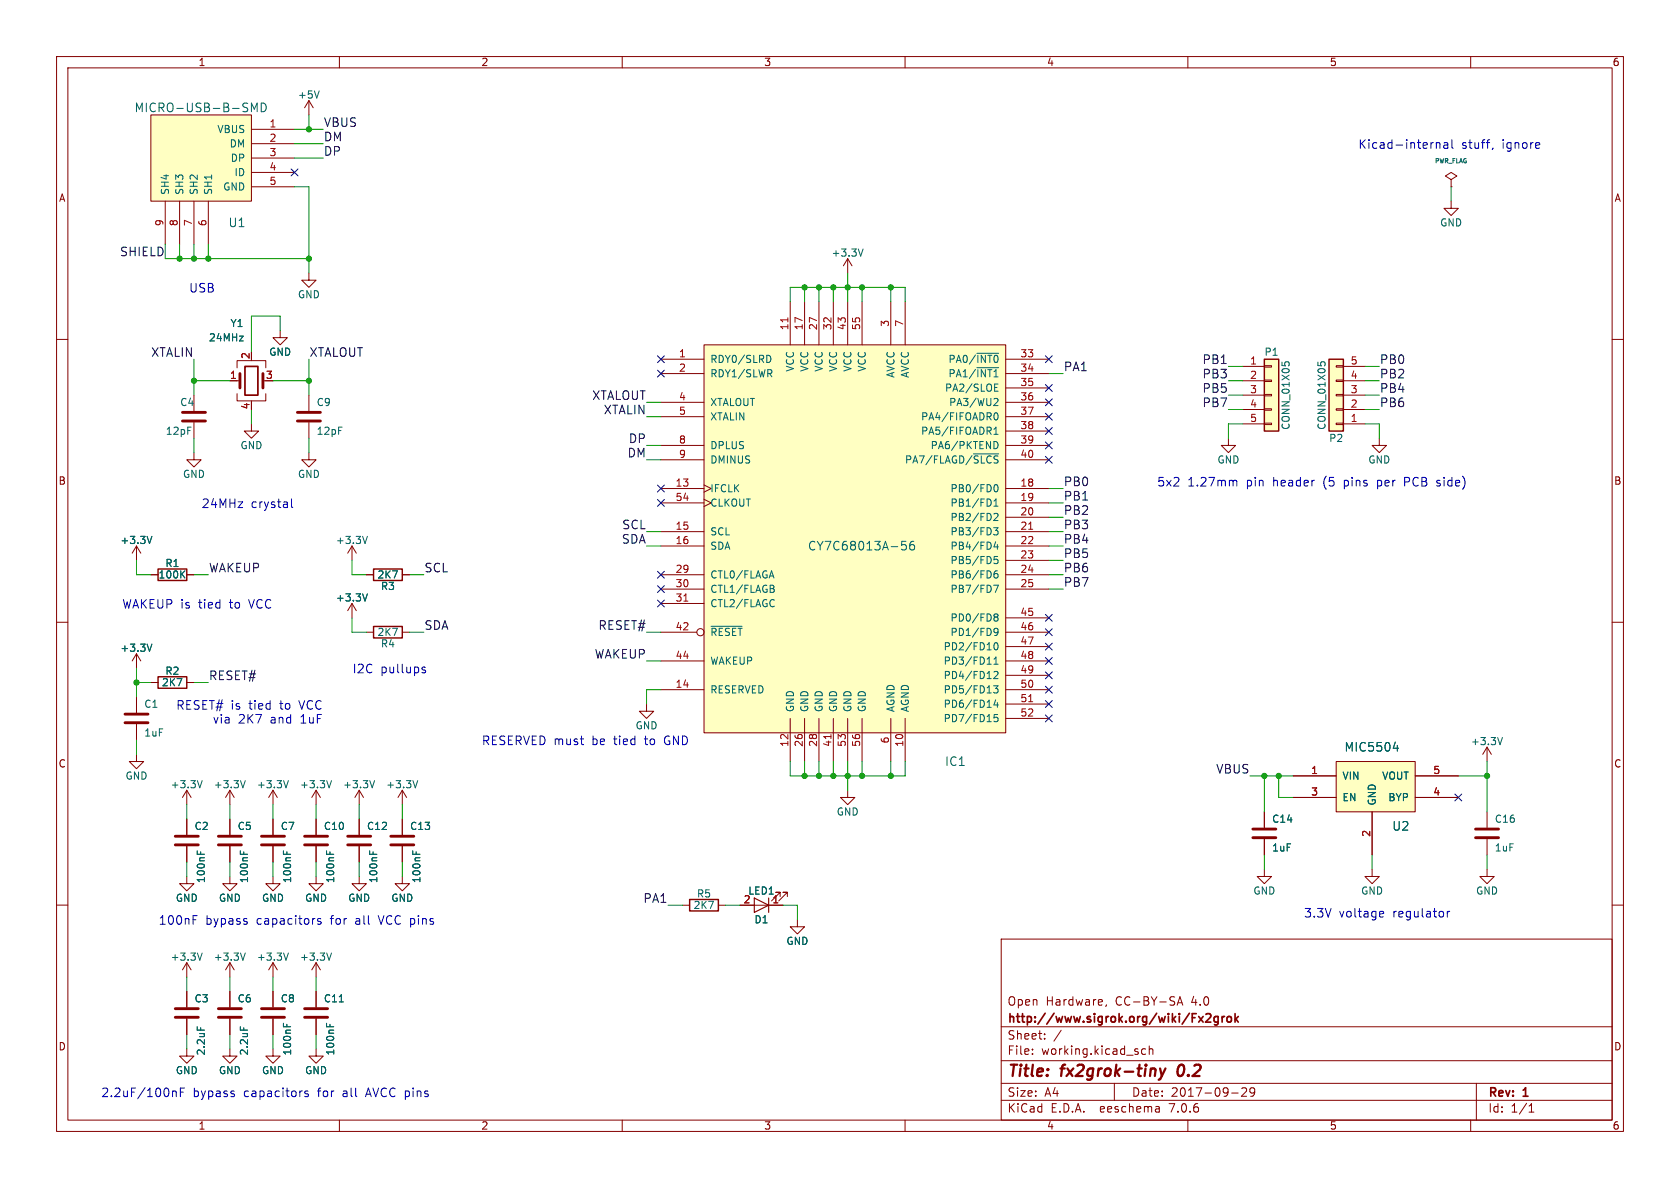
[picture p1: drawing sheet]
<svg xmlns="http://www.w3.org/2000/svg" width="297mm" height="210mm" viewBox="0 0 297 210" stroke-linecap="round" stroke-linejoin="round" font-family="sans-serif">
<g fill="none" stroke="#840000" stroke-width=".18">
<path d="M10 10h277v190h-277zM12 12h273v186h-273zM54.6 17.8l-.8 1.3M54.6 17.8v2.5M54.6 17.8l.8 1.3M60 10v2M110 10v2M160 10v2M210 10v2M260 10v2M26.7 20.3h17.7v15.3h-17.7zM29.2 35.6v7.6"/>
<path d="M31.7 35.6v7.6M34.3 35.6v7.6M36.8 35.6v7.6M44.4 22.9h7.7M44.4 25.4h7.7M44.4 27.9h7.7M44.4 30.5h7.7M44.4 33h7.7M256.5 31.8l1.1-.7-1.1-.6-1 .6 1 .7v1.2M256.5 33h.1M256.5 35.6v1.2h1.3l-1.3 1.3-1.2-1.3h1.2M10 60h2"/>
<path d="M49.5 58.4v1.3h1.3l-1.3 1.3-1.2-1.3h1.2M54.6 48.3v1.2h1.3l-1.3 1.3-1.3-1.3h1.3M139.7 53.3v7.7M142.2 53.3v7.7M144.8 53.3v7.7M147.3 53.3v7.7M149.9 45.7v2.6M149.9 53.3v7.7M149.9 45.7l-.8 1.3M149.9 45.7l.7 1.3M152.4 53.3v7.7M157.5 53.3v7.7"/>
<path d="M160 53.3v7.7M285 60h2M34.3 69.9v2.7M34.3 74.7v2.8M40.6 67.3h1.8M41.9 69.6v1.3h5.1v-1.3M41.9 65v-1.2h5.1v1.2M44.4 74.9v1.3h1.3l-1.3 1.3-1.2-1.3h1.2M44.4 70.9v.2M54.6 69.9v2.7M54.6 74.7v2.8M116.8 63.5h7.7"/>
<path d="M116.8 66h7.7M116.8 71.1h7.7M116.8 73.7h7.7M116.8 78.7h7.7M124.5 61h53.3v68.5h-53.3zM177.8 63.5h7.6M177.8 66h7.6M177.8 68.6h7.6M177.8 71.1h7.6M177.8 73.7h7.6M177.8 76.2h7.6M177.8 78.7h7.6"/>
<path d="M217.2 77.5v1.2h1.2l-1.2 1.3-1.3-1.3h1.3M219.7 74.9h3.8M219.7 72.4h3.8M219.7 69.9h3.8M219.7 67.3h3.8M219.7 64.8h3.8M223.5 74.8h1.3v.3h-1.3zM223.5 72.3h1.3v.2h-1.3zM223.5 69.7h1.3v.3h-1.3zM223.5 67.2h1.3v.2h-1.3zM223.5 64.6h1.3v.3h-1.3zM236.2 64.6h1.3v.3h-1.3z"/>
<path d="M236.2 67.2h1.3v.2h-1.3zM236.2 69.7h1.3v.3h-1.3zM236.2 72.3h1.3v.2h-1.3zM236.2 74.8h1.3v.3h-1.3zM237.5 74.9h3.8M237.5 72.4h3.8M237.5 69.9h3.8M237.5 67.3h3.8M237.5 64.8h3.8M243.8 77.5v1.2h1.3l-1.3 1.3-1.2-1.3h1.2M24.1 96.5l-.7 1.3M24.1 96.5v2.6"/>
<path d="M24.1 96.5l.8 1.3M34.3 80v1.3h1.3l-1.3 1.3-1.3-1.3h1.3M54.6 80v1.3h1.3l-1.3 1.3-1.3-1.3h1.3M62.2 96.5l-.7 1.3M62.2 96.5v2.6M62.2 96.5l.8 1.3M116.8 86.4h7.7M116.8 94h7.7M116.8 96.5h7.7M116.8 88.9h7.7M116.8 81.3h7.7M124.5 85.7l1.2 .7-1.2 .6"/>
<path d="M124.5 88.3l1.2 .6-1.2 .6M177.8 86.4h7.6M177.8 94h7.6M177.8 96.5h7.6M177.8 88.9h7.6M177.8 91.4h7.6M177.8 99.1h7.6M177.8 81.3h7.6M10 110h2M24.1 115.6v2.5M24.1 115.6l-.7 1.2M24.1 115.6l.8 1.2"/>
<path d="M26.7 101.6h1.2M33 101.6h1.3M62.2 106.7v2.5M62.2 106.7l-.7 1.3M62.2 106.7l.8 1.3M64.8 101.6h1.2M64.8 111.8h1.2M71.1 101.6h1.3M71.1 111.8h1.3M116.8 101.6h7.7M116.8 104.1h7.7M116.8 106.7h7.7"/>
<path d="M116.8 111.8h6.4M116.8 116.8h7.7M177.8 101.6h7.6M177.8 104.1h7.6M177.8 111.8h7.6M177.8 116.8h7.6M177.8 109.2h7.6M177.8 114.3h7.6M177.8 119.4h7.6M285 110h2M24.1 133.4v1.2h1.3l-1.3 1.3-1.2-1.3h1.2M24.1 123.2v2.8"/>
<path d="M24.1 128v2.8M26.7 120.7h1.2M33 120.7h1.3M33 139.7l-.7 1.3M33 139.7v2.5M33 139.7l.8 1.3M40.6 139.7l-.7 1.3M40.6 139.7v2.5M40.6 139.7l.8 1.3M48.3 139.7l-.8 1.3M48.3 139.7v2.5M48.3 139.7l.7 1.3"/>
<path d="M55.9 139.7l-.8 1.3M55.9 139.7v2.5M55.9 139.7l.7 1.3M63.5 139.7v2.5M63.5 139.7l-.8 1.3M63.5 139.7l.8 1.3M71.1 139.7l-.7 1.3M71.1 139.7v2.5M71.1 139.7l.8 1.3M114.3 124.5v1.2h1.3l-1.3 1.3-1.3-1.3h1.3M116.8 121.9h7.7M139.7 127v7.6"/>
<path d="M142.2 127v7.6M144.8 127v7.6M147.3 127v7.6M149.9 139.7v1.3h1.2l-1.2 1.2-1.3-1.2h1.3M149.9 127v7.6M152.4 127v7.6M157.5 127v7.6M160 127v7.6M177.8 121.9h7.6M177.8 124.5h7.6M177.8 127h7.6M228.6 137.2h7.6"/>
<path d="M236.2 134.6h14v8.9h-14zM250.2 137.2h7.6M262.9 132.1v2.5M262.9 132.1l-.8 1.3M262.9 132.1l.8 1.3M10 160h2M33 154.9v1.3h1.3l-1.3 1.3-1.3-1.3h1.3M33 144.8v2.8M33 149.6v2.8M40.6 154.9v1.3h1.3l-1.3 1.3-1.2-1.3h1.2M40.6 144.8v2.8M40.6 149.6v2.8"/>
<path d="M48.3 154.9v1.3h1.2l-1.2 1.3-1.3-1.3h1.3M48.3 144.8v2.8M48.3 149.6v2.8M55.9 154.9v1.3h1.2l-1.2 1.3-1.3-1.3h1.3M55.9 144.8v2.8M55.9 149.6v2.8M63.5 154.9v1.3h1.3l-1.3 1.3-1.3-1.3h1.3M63.5 144.8v2.8M63.5 149.6v2.8M71.1 154.9v1.3h1.3l-1.3 1.3-1.3-1.3h1.3M71.1 144.8v2.8M71.1 149.6v2.8"/>
<path d="M137.9 158.5v-.8h-.7h.7l-1.5 1.6M139.2 158.5v-.8h-.8h.8l-1.5 1.6M223.5 153.7v1.2h1.3l-1.3 1.3-1.3-1.3h1.3M223.5 143.5v2.8M223.5 148.3v2.8M228.6 141h7.6M242.6 153.7v1.2h1.2l-1.2 1.3-1.3-1.3h1.3M242.6 143.5v7.6M250.2 141h7.6M262.9 153.7v1.2h1.3l-1.3 1.3-1.3-1.3h1.3M262.9 143.5v2.8M262.9 148.3v2.8"/>
<path d="M285 160h2M33 170.2v2.5M33 175.3v2.8M33 170.2l-.7 1.3M33 170.2l.8 1.3M40.6 170.2v2.5M40.6 175.3v2.8M40.6 170.2l-.7 1.3M40.6 170.2l.8 1.3M48.3 170.2v2.5M48.3 175.3v2.8M48.3 170.2l-.8 1.3"/>
<path d="M48.3 170.2l.7 1.3M55.9 170.2v2.5M55.9 175.3v2.8M55.9 170.2l-.8 1.3M55.9 170.2l.7 1.3M120.6 160h1.3M127 160h1.3M130.8 160h7.6M141 162.6v1.2h1.2l-1.2 1.3-1.3-1.3h1.3M177 166h108v32h-108zM195.6 177.6l-.1 .3M208.1 177.7l.5-1.5 .5 1.5"/>
<path d="M208.2 177.3h.8M33 185.4v1.3h1.3l-1.3 1.3-1.3-1.3h1.3M33 180.1v2.8M40.6 185.4v1.3h1.3l-1.3 1.3-1.2-1.3h1.2M40.6 180.1v2.8M48.3 185.4v1.3h1.2l-1.2 1.3-1.3-1.3h1.3M48.3 180.1v2.8M55.9 185.4v1.3h1.2l-1.2 1.3-1.3-1.3h1.3M55.9 180.1v2.8M60 198v2M110 198v2M160 198v2"/>
<path d="M177 194.5h108M177 191.5h108M177 187.5h108M177 181.5h108M182.5 186.3v.1M182.5 185.5v.1M184.7 183.6v.1M184.7 182.8v.1M187.6 182.1l-1.3 2M197 191.5v3M202.5 185.5l-.4-.1-.3 .3v.4l.2 .2h.5M203.2 185.5l.2-.1 .3 .1 .1 .9"/>
<path d="M203.2 184.9v1.5M204.9 195.7l.1 .9M205 196.5l-.2 .1M205 196h-.2M210 198v2M217.7 193.2h1.2M219.5 192.4l.6-.1 .2 .1 .1 .3-.9 1.1h.9M221.8 192.9l-.3 .3h-.3l-.2-.3 .1-.5 .4-.1 .2 .1a.99 .99 0 0 1-.3 1.4h-.3M260 198v2M261 191.5v6.5M270.3 196.6h.9M270.3 195.5l.4-.4v1.5"/>
<circle cx="123.8" cy="111.8" r=".63"/>
</g>
<path d="M205.1 188.9l.3 1.3M205.4 190.2l-.3 .5-.3 .2M206 188.9l-.6 1.3M208.4 188.6a1.52 1.52 0 0 0 0 1.5" fill="none" stroke="#840000" stroke-width=".4"/>
<path d="M43.3 64.8h2.3v5.1h-2.3zM213.4 179.2l.5 .1 .2 .3-1 1.1h1M215.3 179.8l-.4-.1-.3 .3v.4l.2 .2h.5M215.3 179.7v1.2l-.2 .3-.4-.1M216.1 179.7v1M216.5 179.7l-.3 .1-.1 .2M217 179.8l.2-.1 .4 .1 .1 .6-.1 .2-.4 .1-.2-.2zM218.3 179.2v1.5M218.9 179.7l-.6 .6M218.5 180.1l.4 .6" fill="none" stroke="#840000" stroke-width=".3"/>
<g fill="#ffffc2" stroke="#ffffc2" stroke-width=".18">
<path d="M234.9 63.5h2.6v12.7h-2.6z"/>
<path d="M26.7 20.3h17.7v15.3h-17.7z"/>
<path d="M223.5 63.5h2.6v12.7h-2.6z"/>
<path d="M124.5 61h53.3v68.5h-53.3z"/>
<path d="M236.2 134.6h14v8.9h-14z"/>
</g>
<path d="M223.5 63.5h2.6v12.7h-2.6zM234.9 63.5h2.6v12.7h-2.6zM27.9 119.6h5.1v2.1h-5.1zM27.9 100.6h5.1v2h-5.1zM66 100.6h5.1v2h-5.1zM66 110.7h5.1v2.1h-5.1zM121.9 159h5.1v2h-5.1z" fill="none" stroke="#840000" stroke-width=".25"/>
<g fill="none" stroke="#006464" stroke-width=".18">
<path d="M44.4 19.7v-1.5l.6 1.1 .5-1.1v1.5M46.2 18.2a.77 .77 0 0 1 .9 .8 .77 .77 0 0 1-.9 .7zM56.4 16.1l-.4 1.2M152.6 44l-.4 1.3M135.9 62.8a.68 .68 0 0 1 .4 .6 .68 .68 0 0 1-.4 .7M136 66l.5 .6M136.3 65.4l.2 .2-.2 .4M172.7 62.5h3.9M172.7 65h3.9M175.7 78a.64 .64 0 0 1 .7 .7 .64 .64 0 0 1-.7 .6M175.7 75.9l.4-.4v1.3M175.7 76.8h.7"/>
<path d="M175.8 73.1l.2-.1a.68 .68 0 0 1 .5 .6 .68 .68 0 0 1-.5 .6l-.2-.1M175.8 68.5h.5M175.8 69.2h.6M175.8 67.9h.6M175.9 70.4l.4 .1 .1 .3-.7 .9h.7M226.6 64v.6M227.1 64.5v-.3l.3-.2 .4 .1 .1 .4M233 64v.6M233.5 64.5v-.3l.2-.2 .5 .1 .1 .4M26.9 94.8l-.5 1.3M65 94.8l-.5 1.3M159.4 95.7h.8"/>
<path d="M159.4 96.3h.5l.3 .3-.1 .5h-.7M161.5 95.7a.6 .6 0 0 0-.7 .6v.6l.2 .2 .4 .1 .2-.1 .1-.5-.2-.3h-.4l-.3 .3M172.1 80.2h4.5M175.7 93.3h.7l-.4 .5 .4 .1v.5l-.2 .2-.5-.2M175.7 90.9l.5-.2 .2 .4-.7 .9h.7M175.7 89.5h.7M175.7 88.6l.4-.4v1.3M175.9 85.7h.1a.68 .68 0 0 1 .5 .6 .68 .68 0 0 1-.5 .6 .84 .84 0 0 1-.1-1.2zM176 95.8l-.3 .9h.8M176.3 96.3v.8M176.4 98.4h-.6l-.1 .6 .2-.1h.4l.1 .2v.4l-.2 .1-.5-.1M26.9 113.9l-.5 1.2"/>
<path d="M32.1 101.5l.6 .7M32.7 100.9l-.7 .7M65 105l-.5 1.2M125.7 110.7h5.5M136.1 101.8h.6M136.4 100.9l.4 1.3M136.6 103.4l.2 .3-.2 .4 .2 .1 .1 .3-.3 .2h-.4M136.6 106l.3 .1M136.9 107.1l-.3 .2M175.7 103.4h.8l-.5 1.3M175.7 108.8l.3-.3 .3 .1 .1 .2-.2 .3M175.7 111.3l.3-.2 .4 .1a.84 .84 0 0 1-.3 1.1h-.3"/>
<path d="M175.7 118.8l.5-.1 .2 .4-.7 .9h.7M175.7 116.5l.4-.4v1.3M175.7 108.8l.3 .3M175.7 111.6l.3 .3 .3-.1 .1-.2M175.7 117.4h.7M175.9 113.7l.1-.1a.68 .68 0 0 1 .5 .6 .68 .68 0 0 1-.5 .7 .84 .84 0 0 1-.1-1.2zM176 109.1h.2M176 109.1l-.3 .2M176.2 109.1l.2 .2-.1 .4-.3 .1-.3-.2M176.3 100.9l-.3 .1a.86 .86 0 0 0 0 1.2l.4-.1v-.5l-.2-.2-.4 .1-.1 .1M35.7 138l-.4 1.3M43.4 138l-.5 1.3"/>
<path d="M51 138l-.4 1.3M58.6 138l-.4 1.3M66.2 138l-.4 1.3M73.8 138l-.4 1.3M175.7 121.2h.7l-.4 .5 .4 .1v.6l-.2 .1-.5-.1M176 123.7l-.3 .9h.8M176.3 124.2v.8M176.4 126.3h-.6l-.1 .6 .2-.1 .4 .1 .1 .1v.5l-.2 .1-.5-.1M246.3 132.3h1M247 131.8v1M265.6 130.4l-.4 1.2M34.9 150.4v.6"/>
<path d="M35.5 150.6v.4M42.5 150.4v.6M43.1 150.6v.4M50.1 150.4v.6M50.7 150.6v.4M57.7 150.4v.6M58.3 150.6v.4M65.3 150.4v.6M66 150.6v.4M73 150.4v.6M73.6 150.6v.4M35.7 168.5l-.4 1.2"/>
<path d="M43.4 168.5l-.5 1.2M51 168.5l-.4 1.2M58.6 168.5l-.4 1.2M60 177.1h.7M34.9 181.5v.6M42.5 181.5v.6M50.1 180.9v.6M50.7 181.1v.4M57.7 180.9v.6M58.3 181.1v.4"/>
</g>
<g fill="none" stroke="#840000" stroke-width=".51">
<path d="M32.3 74.4h4M32.3 72.9h4M42.4 66v2.6M46.5 66v2.6M52.6 74.4h4M52.6 72.9h4M22.1 127.8h4.1M22.1 126.2h4.1M31 149.4h4.1M31 147.8h4.1M38.6 149.4h4.1M38.6 147.8h4.1"/>
<path d="M46.2 149.4h4.1M46.2 147.8h4.1M53.8 149.4h4.1M53.8 147.8h4.1M61.5 149.4h4M61.5 147.8h4M69.1 149.4h4.1M69.1 147.8h4.1M221.5 148.1h4.1M221.5 146.6h4.1M260.9 148.1h4M260.9 146.6h4"/>
<path d="M31 179.8h4.1M31 178.3h4.1M38.6 179.8h4.1M38.6 178.3h4.1M46.2 179.8h4.1M46.2 178.3h4.1M53.8 179.8h4.1M53.8 178.3h4.1"/>
</g>
<path d="M139.3 56.2v.7M181.9 93.6h.7M120.9 106.3h.7M146.9 129.8v.8M181.9 124h.7" fill="none" stroke="#a90000" stroke-width=".18"/>
<path d="M133.3 158.8l2.6 1.2-2.6 1.3zM135.9 158.8v2.5" fill="none" stroke="#840000" stroke-width=".2"/>
<g fill="none" stroke="#0000c2" stroke-width=".18">
<path d="M253.9 25.2v1M253.9 25.4l.2-.2 .4 .1 .1 .9M255.3 25.3h.6l.1 .9M256 25.6h-.6a.3 .3 0 0 0-.2 .3 .3 .3 0 0 0 .2 .3h.6M256.7 24.7v1.3l.2 .2M263.9 26.2l-.1 .2M272.1 25.3l.1 .3-.7 .1M51.5 88.2v1.3l.3 .2M218.1 85h.5v.9M248.3 85.2h.6M248.9 84.4h-.6v1.5M254 85.8l.4 .1"/>
<path d="M254.2 84.9l-.2 .2 .2 .3M74.6 118.2l.6 .4-.2 .3h-.4M75.2 118l-.4-.1-.2 .2M34.1 162.6h.5M34.1 161.9h.8M43.6 163v.3M56.7 162.4h-.4l-.2 .2 .1 .2 .5 .2v.3h-.6M244.1 161.1l.4 .1 .1 .3-.7 .1M244.5 162l-.4 .1M255.9 161.1v1M256.3 161.1l-.3 .1-.1 .2M30.5 192.8v1.1"/>
<path d="M30.5 193l.2-.2 .4 .1 .1 1M31.9 193.1h.5M32.6 192.3h-.7v1.6M41.4 193.4v.4M54.5 192.9l-.4-.1-.2 .3v.2l.6 .1v.4h-.6"/>
</g>
<g fill="none" stroke="#009600" stroke-width=".18">
<path d="M52.1 33h2.5v15.3M52.1 27.9h5M52.1 22.9h5M52.1 25.4h5M54.6 20.3v2.6M256.5 33v2.6M29.2 45.7h25.4M31.7 43.2v2.5M34.3 43.2v2.5M36.8 43.2v2.5M49.5 58.4v-2.5h-5.1v6.3M139.7 53.3v-2.5h20.3v2.5"/>
<path d="M142.2 50.8v2.5M144.8 50.8v2.5M147.3 50.8v2.5M149.9 48.3v5M152.4 50.8v2.5M157.5 50.8v2.5M34.3 67.3h6.3M34.3 63.5v6.4M34.3 77.5v2.5M44.4 72.4v2.5M48.3 67.3h6.3M54.6 63.5v6.4"/>
<path d="M54.6 77.5v2.5M114.3 71.1h2.5M114.3 73.7h2.5M114.3 78.7h2.5M185.4 66h2.6M217.2 67.3h2.5M217.2 69.9h2.5M217.2 64.8h2.5M217.2 72.4h2.5M219.7 74.9h-2.5v2.6M241.3 67.3h2.5M241.3 69.9h2.5"/>
<path d="M241.3 64.8h2.5M241.3 72.4h2.5M241.3 74.9h2.5v2.6M24.1 99.1v2.5h2.6M62.2 99.1v2.5h2.6M114.3 96.5h2.5M114.3 94h2.5M114.3 81.3h2.5M185.4 96.5h2.6M185.4 88.9h2.6M185.4 94h2.6M185.4 91.4h2.6"/>
<path d="M185.4 99.1h2.6M185.4 86.4h2.6M24.1 118.1v5.1M34.3 101.6h2.5M62.2 109.2v2.6h2.6M72.4 101.6h2.5M72.4 111.8h2.5M114.3 111.8h2.5M114.3 116.8h2.5M185.4 101.6h2.6M185.4 104.1h2.6M24.1 130.8v2.6"/>
<path d="M24.1 120.7h2.6M34.3 120.7h2.5M116.8 121.9h-2.5v2.6M139.7 134.6v2.6h20.3v-2.6M142.2 134.6v2.6M144.8 134.6v2.6M147.3 134.6v2.6M149.9 134.6v5.1M152.4 134.6v2.6M157.5 134.6v2.6M221 137.2h7.6M223.5 137.2v6.3"/>
<path d="M226.1 137.2v3.8h2.5M257.8 137.2h5.1M262.9 134.6v8.9M33 142.2v2.6M33 152.4v2.5M40.6 142.2v2.6M40.6 152.4v2.5M48.3 142.2v2.6M48.3 152.4v2.5M55.9 142.2v2.6M55.9 152.4v2.5M63.5 142.2v2.6"/>
<path d="M63.5 152.4v2.5M71.1 142.2v2.6M71.1 152.4v2.5M223.5 151.1v2.6M242.6 151.1v2.6M262.9 151.1v2.6M33 172.7v2.6M40.6 172.7v2.6M48.3 172.7v2.6M55.9 172.7v2.6M118.1 160h2.5M128.3 160h2.5"/>
<path d="M138.4 160h2.6v2.6M33 182.9v2.5M40.6 182.9v2.5M48.3 182.9v2.5M55.9 182.9v2.5"/>
</g>
<g fill="none" stroke="#000084" stroke-width=".18">
<path d="M51.5 29.9l1.2 1.2M52.7 29.9l-1.2 1.2M116.2 62.9l1.2 1.2M116.2 65.4l1.2 1.2M117.4 62.9l-1.2 1.2M117.4 65.4l-1.2 1.2M184.8 73.1l1.2 1.2M184.8 75.6l1.2 1.2M184.8 78.1l1.2 1.2M184.8 62.9l1.2 1.2M184.8 70.5l1.2 1.2M184.8 68l1.2 1.2"/>
<path d="M186 73.1l-1.2 1.2M186 75.6l-1.2 1.2M186 78.1l-1.2 1.2M186 62.9l-1.2 1.2M186 70.5l-1.2 1.2M186 68l-1.2 1.2M116.2 85.8l1.2 1.2M116.2 88.3l1.2 1.2M117.4 85.8l-1.2 1.2M117.4 88.3l-1.2 1.2M184.8 80.7l1.2 1.2M186 80.7l-1.2 1.2"/>
<path d="M116.2 103.5l1.2 1.2M116.2 106.1l1.2 1.2M116.2 101l1.2 1.2M117.4 103.5l-1.2 1.2M117.4 106.1l-1.2 1.2M117.4 101l-1.2 1.2M184.8 111.2l1.2 1.2M184.8 113.7l1.2 1.2M184.8 116.2l1.2 1.2M184.8 118.8l1.2 1.2M184.8 108.6l1.2 1.2M186 111.2l-1.2 1.2"/>
<path d="M186 113.7l-1.2 1.2M186 116.2l-1.2 1.2M186 118.8l-1.2 1.2M186 108.6l-1.2 1.2M184.8 126.4l1.2 1.2M184.8 123.9l1.2 1.2M184.8 121.3l1.2 1.2M186 126.4l-1.2 1.2M186 123.9l-1.2 1.2M186 121.3l-1.2 1.2M257.2 140.4l1.2 1.2M258.4 140.4l-1.2 1.2"/>
</g>
<g fill="#009600" stroke="#009600" stroke-width=".18">
<circle cx="226.1" cy="137.2" r=".46"/>
<circle cx="157.5" cy="137.2" r=".46"/>
<circle cx="223.5" cy="137.2" r=".46"/>
<circle cx="262.9" cy="137.2" r=".46"/>
<circle cx="152.4" cy="137.2" r=".46"/>
<circle cx="144.8" cy="137.2" r=".46"/>
<circle cx="142.2" cy="137.2" r=".46"/>
<circle cx="147.3" cy="137.2" r=".46"/>
<circle cx="149.9" cy="137.2" r=".46"/>
<circle cx="149.9" cy="50.8" r=".46"/>
<circle cx="152.4" cy="50.8" r=".46"/>
<circle cx="157.5" cy="50.8" r=".46"/>
<circle cx="147.3" cy="50.8" r=".46"/>
<circle cx="144.8" cy="50.8" r=".46"/>
<circle cx="142.2" cy="50.8" r=".46"/>
<circle cx="54.6" cy="22.9" r=".46"/>
<circle cx="54.6" cy="67.3" r=".46"/>
<circle cx="24.1" cy="120.7" r=".46"/>
<circle cx="54.6" cy="45.7" r=".46"/>
<circle cx="36.8" cy="45.7" r=".46"/>
<circle cx="34.3" cy="45.7" r=".46"/>
<circle cx="31.7" cy="45.7" r=".46"/>
<circle cx="34.3" cy="67.3" r=".46"/>
</g>
<g font-size="2.8" fill="#840000">
<text x="178" y="190.9">Title:</text>
<text x="187.7" y="190.9">fx2grok-tiny</text>
<text x="209" y="190.9">0.2</text>
</g>
<g font-size="2.1" fill="#006464">
<text x="23.7" y="20">MICRO-USB-B-SMD</text>
<text x="40.3" y="40.4">U1</text>
<text x="142.7" y="97.5">CY7C68013A-56</text>
<text x="167" y="135.6">IC1</text>
<text x="237.6" y="133.1">MIC5504</text>
<text x="246" y="147">U2</text>
</g>
<g font-size="2.1" fill="#0f0f0f">
<text x="57.1" y="22.5">VBUS</text>
<text x="57.1" y="25.1">DM</text>
<text x="57.1" y="27.6">DP</text>
<text x="26.7" y="63.2">XTALIN</text>
<text x="54.6" y="63.2">XTALOUT</text>
<text x="188" y="65.7">PA1</text>
<text x="212.5" y="64.5">PB1</text>
<text x="243.8" y="64.5">PB0</text>
<text x="104.6" y="70.8">XTALOUT</text>
<text x="212.5" y="69.5">PB5</text>
<text x="212.5" y="67">PB3</text>
<text x="243.8" y="67">PB2</text>
<text x="243.8" y="69.5">PB4</text>
<text x="106.7" y="73.3">XTALIN</text>
<text x="212.5" y="72.1">PB7</text>
<text x="243.8" y="72.1">PB6</text>
<text x="110.9" y="81">DM</text>
<text x="111.1" y="78.4">DP</text>
<text x="188" y="88.6">PB1</text>
<text x="188" y="86">PB0</text>
<text x="109.9" y="93.7">SCL</text>
<text x="188" y="93.7">PB3</text>
<text x="188" y="91.1">PB2</text>
<text x="36.8" y="101.3">WAKEUP</text>
<text x="74.9" y="101.3">SCL</text>
<text x="109.9" y="96.2">SDA</text>
<text x="188" y="101.3">PB6</text>
<text x="188" y="98.7">PB5</text>
<text x="188" y="96.2">PB4</text>
<text x="188" y="103.8">PB7</text>
<text x="74.9" y="111.4">SDA</text>
<text x="105.7" y="111.4">RESET#</text>
<text x="105.1" y="116.5">WAKEUP</text>
<text x="36.8" y="120.3">RESET#</text>
<text x="214.9" y="136.8">VBUS</text>
<text x="113.7" y="159.7">PA1</text>
</g>
<g font-size="2.1" fill="#0000c2">
<text x="240" y="26.4">Kicad-internal</text>
<text x="258.3" y="26.4">stuff,</text>
<text x="265.6" y="26.4">ignore</text>
<text x="33.4" y="51.8">USB</text>
<text x="35.6" y="89.9">24MHz</text>
<text x="44.4" y="89.9">crystal</text>
<text x="204.5" y="86.1">5x2</text>
<text x="209.9" y="86.1">1.27mm</text>
<text x="220.4" y="86.1">pin</text>
<text x="225.2" y="86.1">header</text>
<text x="234.2" y="86.1">(5</text>
<text x="238" y="86.1">pins</text>
<text x="244" y="86.1">per</text>
<text x="248.9" y="86.1">PCB</text>
<text x="254.8" y="86.1">side)</text>
<text x="21.5" y="107.7">WAKEUP is</text>
<text x="35.2" y="107.7">tied</text>
<text x="40.8" y="107.7">to</text>
<text x="44.4" y="107.7">VCC</text>
<text x="62.2" y="119.1">I2C</text>
<text x="67.2" y="119.1">pullups</text>
<text x="31.1" y="125.6">RESET# is</text>
<text x="44.1" y="125.6">tied</text>
<text x="49.7" y="125.6">to</text>
<text x="53.3" y="125.6">VCC</text>
<text x="37.5" y="128">via</text>
<text x="42.1" y="128">2K7</text>
<text x="47.9" y="128">and</text>
<text x="53.3" y="128">1uF</text>
<text x="85.1" y="131.8">RESERVED must</text>
<text x="104.7" y="131.8">be</text>
<text x="108.7" y="131.8">tied</text>
<text x="114.3" y="131.8">to</text>
<text x="117.9" y="131.8">GND</text>
<text x="27.9" y="163.6">100nF</text>
<text x="36.3" y="163.6">bypass</text>
<text x="45.4" y="163.6">capacitors</text>
<text x="58.6" y="163.6">for</text>
<text x="63.1" y="163.6">all</text>
<text x="67.4" y="163.6">VCC pins</text>
<text x="230.5" y="162.3">3.3V</text>
<text x="236.7" y="162.3">voltage</text>
<text x="246.3" y="162.3">regulator</text>
<text x="17.8" y="194.1">2.2uF/100nF</text>
<text x="34" y="194.1">bypass</text>
<text x="43.1" y="194.1">capacitors</text>
<text x="56.3" y="194.1">for</text>
<text x="60.8" y="194.1">all</text>
<text x="65.1" y="194.1">AVCC pins</text>
</g>
<text font-size="2.1" fill="#009600" x="21.1" y="45.4">SHIELD</text>
<g font-size="2.1" fill="#840000">
<text x="178" y="178">Open</text>
<text x="184.9" y="178">Hardware,</text>
<text x="197.2" y="178">CC-BY-SA</text>
<text x="210.8" y="178">4.0</text>
<text x="178" y="184">Sheet:</text>
<text x="178" y="181.2">http://www.sigrok.org/wiki/Fx2grok</text>
<text x="178" y="186.7">File:</text>
<text x="184.1" y="186.7">working.kicad_sch</text>
<text x="178" y="196.9">KiCad</text>
<text x="178" y="194.1">Size:</text>
<text x="184.7" y="194.1">A4</text>
<text x="185.7" y="196.9">E.D.A.</text>
<text x="194.6" y="196.9">eeschema</text>
<text x="200" y="194.1">Date:</text>
<text x="207" y="196.9">7.0.6</text>
<text x="207" y="194.1">2017-09-29</text>
<text x="263" y="194.3">Rev:</text>
<text x="263" y="196.9">Id:</text>
<text x="267.1" y="196.9">1/1</text>
<text x="269.4" y="194.3">1</text>
</g>
<g font-size="1.8" fill="#840000">
<text x="35" y="11.9">1</text>
<text x="85" y="11.9">2</text>
<text x="135" y="11.9">3</text>
<text x="185" y="11.9">4</text>
<text x="235" y="11.9">5</text>
<text x="285" y="11.9">6</text>
<text x="10.3" y="35.9">A</text>
<text x="285.3" y="35.9">A</text>
<text x="10.3" y="85.9">B</text>
<text x="285.3" y="85.9">B</text>
<text x="10.3" y="135.9">C</text>
<text x="285.3" y="135.9">C</text>
<text x="10.3" y="185.9">D</text>
<text x="285.3" y="185.9">D</text>
<text x="35" y="199.9">1</text>
<text x="85" y="199.9">2</text>
<text x="135" y="199.9">3</text>
<text x="185" y="199.9">4</text>
<text x="235" y="199.9">5</text>
<text x="285" y="199.9">6</text>
</g>
<g font-size="1.8" fill="#006464">
<text x="52.6" y="17.6">+5V</text>
<text x="38.3" y="23.7">VBUS</text>
<text x="40.5" y="26.3">DM</text>
<text x="40.7" y="28.8">DP</text>
<text x="30.1" y="34.5" transform="rotate(-90 30.1 34.5)">SH4</text>
<text x="32.6" y="34.5" transform="rotate(-90 32.6 34.5)">SH3</text>
<text x="35.2" y="34.5" transform="rotate(-90 35.2 34.5)">SH2</text>
<text x="37.7" y="34.5" transform="rotate(-90 37.7 34.5)">SH1</text>
<text x="39.4" y="33.9">GND</text>
<text x="41.4" y="31.3">ID</text>
<text x="254.5" y="40.2">GND</text>
<text x="146.9" y="45.6">+3.3V</text>
<text x="52.6" y="52.9">GND</text>
<text x="40.6" y="58">Y1</text>
<text x="36.8" y="60.6">24MHz</text>
<text x="47.5" y="63.1">GND</text>
<text x="125.5" y="64.4">RDY0/SLRD</text>
<text x="140.6" y="65.8" transform="rotate(-90 140.6 65.8)">VCC</text>
<text x="143.1" y="65.8" transform="rotate(-90 143.1 65.8)">VCC</text>
<text x="145.6" y="65.8" transform="rotate(-90 145.6 65.8)">VCC</text>
<text x="148.2" y="65.8" transform="rotate(-90 148.2 65.8)">VCC</text>
<text x="150.7" y="65.8" transform="rotate(-90 150.7 65.8)">VCC</text>
<text x="153.3" y="65.8" transform="rotate(-90 153.3 65.8)">VCC</text>
<text x="167.6" y="64.4">PA0/~{INT0}</text>
<text x="223.4" y="63.1">P1</text>
<text x="31.8" y="72">C4</text>
<text x="55.9" y="72">C9</text>
<text x="125.5" y="66.9">RDY1/SLWR</text>
<text x="125.5" y="72">XTALOUT</text>
<text x="158.3" y="66.9" transform="rotate(-90 158.3 66.9)">AVCC</text>
<text x="160.9" y="66.9" transform="rotate(-90 160.9 66.9)">AVCC</text>
<text x="167" y="69.4">PA2/SLOE</text>
<text x="167.6" y="66.9">PA1/~{INT1}</text>
<text x="167.7" y="72">PA3/WU2</text>
<text x="29.2" y="77.1">12pF</text>
<text x="55.9" y="77.1">12pF</text>
<text x="125.5" y="74.5">XTALIN</text>
<text x="162.7" y="74.5">PA4/FIFOADR0</text>
<text x="162.7" y="77.1">PA5/FIFOADR1</text>
<text x="228.2" y="76.1" transform="rotate(-90 228.2 76.1)">CONN_01X05</text>
<text x="234.5" y="76.1" transform="rotate(-90 234.5 76.1)">CONN_01X05</text>
<text x="42.4" y="79.6">GND</text>
<text x="125.5" y="79.6">DPLUS</text>
<text x="125.5" y="82.1">DMINUS</text>
<text x="159.9" y="82.1">PA7/FLAGD/~{SLCS}</text>
<text x="164.4" y="79.6">PA6/PKTEND</text>
<text x="215.1" y="82.1">GND</text>
<text x="234.9" y="78.3">P2</text>
<text x="241.8" y="82.1">GND</text>
<text x="32.3" y="84.7">GND</text>
<text x="52.6" y="84.7">GND</text>
<text x="125.5" y="87.2">IFCLK</text>
<text x="125.5" y="89.8">CLKOUT</text>
<text x="167.9" y="87.2">PB0/FD0</text>
<text x="167.9" y="89.8">PB1/FD1</text>
<text x="125.5" y="94.8">SCL</text>
<text x="167.9" y="92.3">PB2/FD2</text>
<text x="167.9" y="94.8">PB3/FD3</text>
<text x="21.2" y="96.4">+3.3V</text>
<text x="29.1" y="100.4">R1</text>
<text x="59.3" y="96.4">+3.3V</text>
<text x="125.5" y="97.4">SDA</text>
<text x="167.9" y="97.4">PB4/FD4</text>
<text x="167.9" y="99.9">PB5/FD5</text>
<text x="27.9" y="102.5">100K</text>
<text x="59.3" y="106.5">+3.3V</text>
<text x="66.6" y="102.5">2K7</text>
<text x="67.2" y="104.5">R3</text>
<text x="125.5" y="102.5">CTL0/FLAGA</text>
<text x="125.5" y="105">CTL1/FLAGB</text>
<text x="125.5" y="107.5">CTL2/FLAGC</text>
<text x="167.9" y="102.5">PB6/FD6</text>
<text x="167.9" y="105">PB7/FD7</text>
<text x="66.6" y="112.6">2K7</text>
<text x="125.5" y="112.6">~{RESET}</text>
<text x="167.9" y="110.1">PD0/FD8</text>
<text x="167.9" y="112.6">PD1/FD9</text>
<text x="21.2" y="115.4">+3.3V</text>
<text x="29.1" y="119.5">R2</text>
<text x="67.2" y="114.7">R4</text>
<text x="125.5" y="117.7">WAKEUP</text>
<text x="166.7" y="115.2">PD2/FD10</text>
<text x="166.7" y="117.7">PD3/FD11</text>
<text x="25.4" y="125.3">C1</text>
<text x="28.5" y="121.5">2K7</text>
<text x="125.5" y="122.8">RESERVED</text>
<text x="140.6" y="126" transform="rotate(-90 140.6 126)">GND</text>
<text x="143.1" y="126" transform="rotate(-90 143.1 126)">GND</text>
<text x="145.6" y="126" transform="rotate(-90 145.6 126)">GND</text>
<text x="148.2" y="126" transform="rotate(-90 148.2 126)">GND</text>
<text x="150.7" y="126" transform="rotate(-90 150.7 126)">GND</text>
<text x="153.3" y="126" transform="rotate(-90 153.3 126)">GND</text>
<text x="158.3" y="126" transform="rotate(-90 158.3 126)">AGND</text>
<text x="160.9" y="126" transform="rotate(-90 160.9 126)">AGND</text>
<text x="166.7" y="120.2">PD4/FD12</text>
<text x="166.7" y="122.8">PD5/FD13</text>
<text x="166.7" y="125.3">PD6/FD14</text>
<text x="25.4" y="130.4">1uF</text>
<text x="112.3" y="129.1">GND</text>
<text x="166.7" y="127.9">PD7/FD15</text>
<text x="259.9" y="131.9">+3.3V</text>
<text x="22.1" y="138">GND</text>
<text x="30.1" y="139.5">+3.3V</text>
<text x="37.7" y="139.5">+3.3V</text>
<text x="45.3" y="139.5">+3.3V</text>
<text x="52.9" y="139.5">+3.3V</text>
<text x="60.6" y="139.5">+3.3V</text>
<text x="68.2" y="139.5">+3.3V</text>
<text x="237.2" y="138">VIN</text>
<text x="237.2" y="141.8">EN</text>
<text x="243.4" y="142.5" transform="rotate(-90 243.4 142.5)">GND</text>
<text x="244.3" y="138">VOUT</text>
<text x="245.3" y="141.8">BYP</text>
<text x="34.3" y="146.9">C2</text>
<text x="41.9" y="146.9">C5</text>
<text x="49.5" y="146.9">C7</text>
<text x="57.2" y="146.9">C10</text>
<text x="64.8" y="146.9">C12</text>
<text x="72.4" y="146.9">C13</text>
<text x="147.8" y="144.4">GND</text>
<text x="224.8" y="145.6">C14</text>
<text x="264.2" y="145.6">C16</text>
<text x="224.8" y="150.7">1uF</text>
<text x="264.2" y="150.7">1uF</text>
<text x="31" y="159.6">GND</text>
<text x="36.4" y="156.2" transform="rotate(-90 36.4 156.2)">100nF</text>
<text x="38.6" y="159.6">GND</text>
<text x="44" y="156.2" transform="rotate(-90 44 156.2)">100nF</text>
<text x="46.2" y="159.6">GND</text>
<text x="51.7" y="156.2" transform="rotate(-90 51.7 156.2)">100nF</text>
<text x="53.8" y="159.6">GND</text>
<text x="59.3" y="156.2" transform="rotate(-90 59.3 156.2)">100nF</text>
<text x="61.5" y="159.6">GND</text>
<text x="66.9" y="156.2" transform="rotate(-90 66.9 156.2)">100nF</text>
<text x="69.1" y="159.6">GND</text>
<text x="74.5" y="156.2" transform="rotate(-90 74.5 156.2)">100nF</text>
<text x="122.5" y="160.9">2K7</text>
<text x="123.1" y="158.9">R5</text>
<text x="132.2" y="158.3">LED1</text>
<text x="221.5" y="158.3">GND</text>
<text x="240.5" y="158.3">GND</text>
<text x="260.9" y="158.3">GND</text>
<text x="133.3" y="163.4">D1</text>
<text x="138.9" y="167.2">GND</text>
<text x="30.1" y="170">+3.3V</text>
<text x="37.7" y="170">+3.3V</text>
<text x="45.3" y="170">+3.3V</text>
<text x="52.9" y="170">+3.3V</text>
<text x="34.3" y="177.4">C3</text>
<text x="41.9" y="177.4">C6</text>
<text x="49.5" y="177.4">C8</text>
<text x="57.2" y="177.4">C11</text>
<text x="31" y="190.1">GND</text>
<text x="36.4" y="186.7" transform="rotate(-90 36.4 186.7)">2.2uF</text>
<text x="38.6" y="190.1">GND</text>
<text x="44" y="186.7" transform="rotate(-90 44 186.7)">2.2uF</text>
<text x="46.2" y="190.1">GND</text>
<text x="51.7" y="186.7" transform="rotate(-90 51.7 186.7)">100nF</text>
<text x="53.8" y="190.1">GND</text>
<text x="59.3" y="186.7" transform="rotate(-90 59.3 186.7)">100nF</text>
</g>
<g font-size="1.8" fill="#a90000">
<text x="47.6" y="22.6">1</text>
<text x="47.6" y="25.1">2</text>
<text x="47.6" y="27.7">3</text>
<text x="47.6" y="30.2">4</text>
<text x="47.6" y="32.8">5</text>
<text x="29" y="40.1" transform="rotate(-90 29 40.1)">9</text>
<text x="31.5" y="40.1" transform="rotate(-90 31.5 40.1)">8</text>
<text x="34" y="40.1" transform="rotate(-90 34 40.1)">7</text>
<text x="36.6" y="40.1" transform="rotate(-90 36.6 40.1)">6</text>
<text x="139.4" y="58.5" transform="rotate(-90 139.4 58.5)">11</text>
<text x="142" y="58.5" transform="rotate(-90 142 58.5)">17</text>
<text x="144.5" y="58.5" transform="rotate(-90 144.5 58.5)">27</text>
<text x="147.1" y="58.5" transform="rotate(-90 147.1 58.5)">32</text>
<text x="149.6" y="58.5" transform="rotate(-90 149.6 58.5)">43</text>
<text x="152.1" y="58.5" transform="rotate(-90 152.1 58.5)">55</text>
<text x="157.2" y="57.9" transform="rotate(-90 157.2 57.9)">3</text>
<text x="159.8" y="57.9" transform="rotate(-90 159.8 57.9)">7</text>
<text x="44.2" y="63.6" transform="rotate(-90 44.2 63.6)">2</text>
<text x="119.9" y="63.2">1</text>
<text x="119.9" y="65.8">2</text>
<text x="180.3" y="63.2">33</text>
<text x="180.3" y="65.8">34</text>
<text x="220.9" y="64.5">1</text>
<text x="238.7" y="64.5">5</text>
<text x="40.6" y="67.1">1</text>
<text x="46.9" y="67.1">3</text>
<text x="119.9" y="70.9">4</text>
<text x="180.3" y="68.3">35</text>
<text x="180.3" y="70.9">36</text>
<text x="220.9" y="67.1">2</text>
<text x="220.9" y="69.6">3</text>
<text x="238.7" y="69.6">3</text>
<text x="238.7" y="67.1">4</text>
<text x="44.2" y="72.5" transform="rotate(-90 44.2 72.5)">4</text>
<text x="119.9" y="73.4">5</text>
<text x="180.3" y="73.4">37</text>
<text x="180.3" y="75.9">38</text>
<text x="220.9" y="72.1">4</text>
<text x="220.9" y="74.7">5</text>
<text x="238.7" y="74.7">1</text>
<text x="238.7" y="72.1">2</text>
<text x="119.9" y="78.5">8</text>
<text x="119.9" y="81">9</text>
<text x="180.3" y="78.5">39</text>
<text x="180.3" y="81">40</text>
<text x="119.3" y="86.1">13</text>
<text x="119.3" y="88.6">54</text>
<text x="180.3" y="86.1">18</text>
<text x="180.3" y="88.6">19</text>
<text x="119.3" y="93.7">15</text>
<text x="180.3" y="91.2">20</text>
<text x="180.3" y="93.7">21</text>
<text x="119.3" y="96.3">16</text>
<text x="119.3" y="101.3">29</text>
<text x="180.3" y="96.3">22</text>
<text x="180.3" y="98.8">23</text>
<text x="180.3" y="101.3">24</text>
<text x="119.3" y="103.9">30</text>
<text x="119.3" y="106.4">31</text>
<text x="180.3" y="103.9">25</text>
<text x="119.3" y="111.5">42</text>
<text x="180.3" y="109">45</text>
<text x="180.3" y="111.5">46</text>
<text x="119.3" y="116.6">44</text>
<text x="180.3" y="114">47</text>
<text x="180.3" y="116.6">48</text>
<text x="180.3" y="119.1">49</text>
<text x="119.3" y="121.7">14</text>
<text x="180.3" y="121.7">50</text>
<text x="180.3" y="124.2">51</text>
<text x="157.2" y="131.5" transform="rotate(-90 157.2 131.5)">6</text>
<text x="180.3" y="126.7">52</text>
<text x="139.4" y="132.1" transform="rotate(-90 139.4 132.1)">12</text>
<text x="142" y="132.1" transform="rotate(-90 142 132.1)">26</text>
<text x="144.5" y="132.1" transform="rotate(-90 144.5 132.1)">28</text>
<text x="147.1" y="132.1" transform="rotate(-90 147.1 132.1)">41</text>
<text x="149.6" y="132.1" transform="rotate(-90 149.6 132.1)">53</text>
<text x="152.1" y="132.1" transform="rotate(-90 152.1 132.1)">56</text>
<text x="159.8" y="132.1" transform="rotate(-90 159.8 132.1)">10</text>
<text x="231.7" y="136.9">1</text>
<text x="253.3" y="136.9">5</text>
<text x="231.7" y="140.7">3</text>
<text x="253.3" y="140.7">4</text>
<text x="242.3" y="148" transform="rotate(-90 242.3 148)">2</text>
<text x="131.4" y="159.8">2</text>
<text x="136.5" y="159.8">1</text>
</g>
<text font-size="1.1" fill="#006464" x="253.6" y="29.1">PWR_FLAG</text>
</svg>
